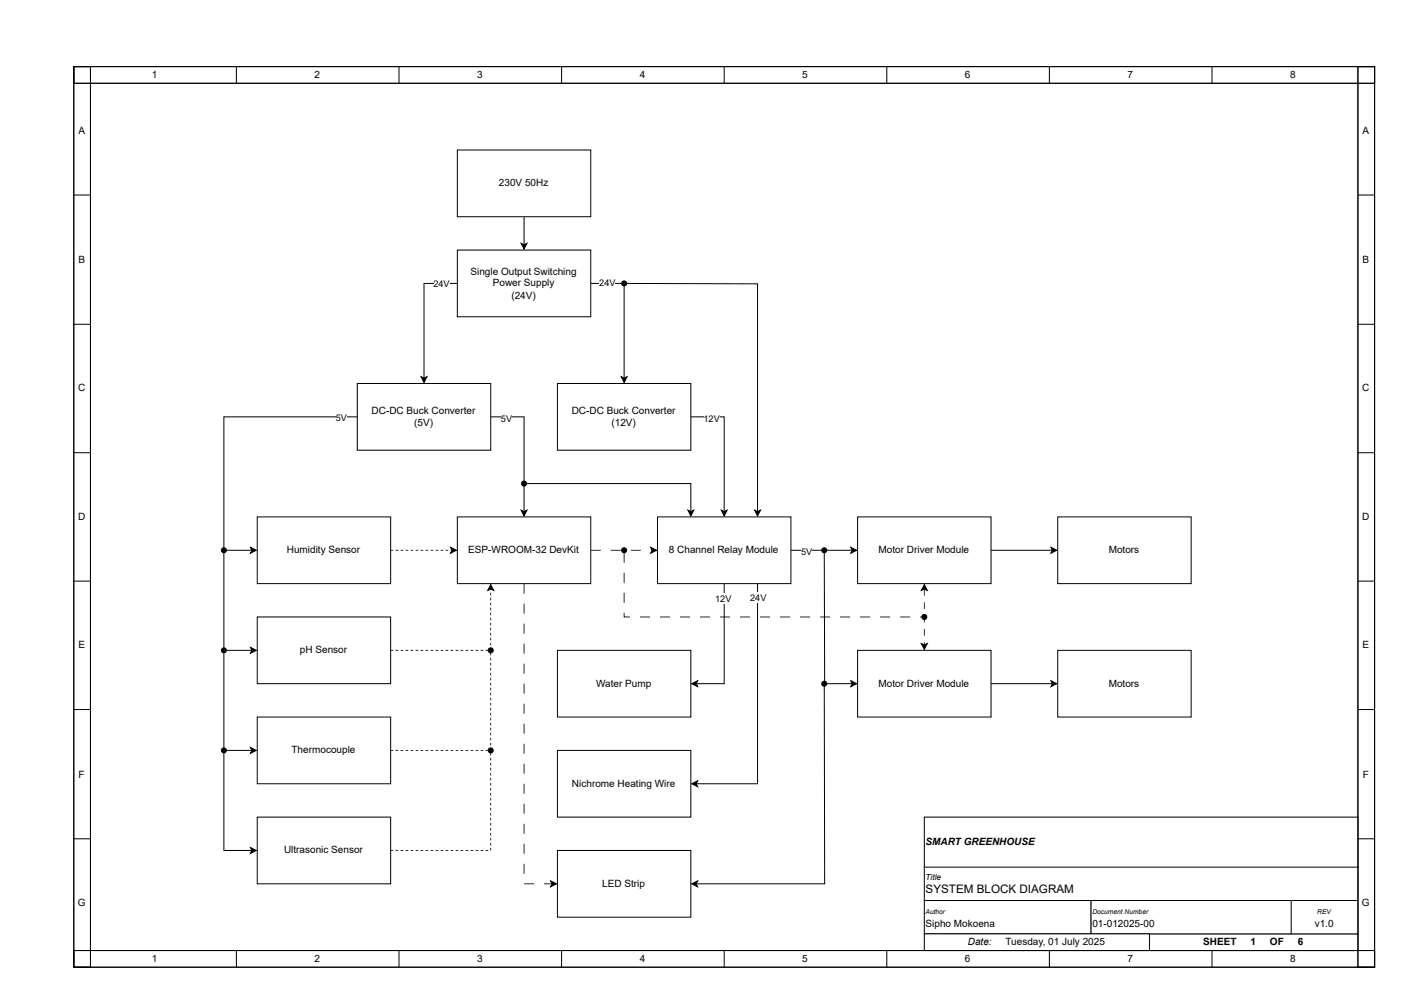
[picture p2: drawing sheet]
<svg xmlns="http://www.w3.org/2000/svg" width="420mm" height="297mm" viewBox="0 0 420 297" stroke-linecap="round" stroke-linejoin="round" font-family="sans-serif">
<path d="M21.7 19.6h383.4v4.9h-383.4z" fill="none" stroke="#000" stroke-width=".29"/>
<path d="M21.7 280.1h383.4v4.9h-383.4z" fill="#fff"/>
<path d="M21.7 19.6h5v265.4h-5zM400.1 19.6h5v265.4h-5zM21.7 280.1h383.4v4.9h-383.4z" fill="none" stroke="#000" stroke-width=".29"/>
<path d="M338.7 275.2h61.4v4.9h-61.4z" fill="#fff"/>
<path d="M338.7 275.2h61.4v4.9h-61.4z" fill="none" stroke="#000" stroke-width=".29"/>
<path d="M272.4 265.3h49.1v9.9h-49.1z" fill="#fff"/>
<path d="M272.4 265.3h49.1v9.9h-49.1z" fill="none" stroke="#000" stroke-width=".29"/>
<path d="M272.4 255.5h127.7v9.8h-127.7z" fill="#fff"/>
<path d="M272.4 255.5h127.7v9.8h-127.7z" fill="none" stroke="#000" stroke-width=".29"/>
<path d="M272.4 240.8h127.7v14.7h-127.7z" fill="#fff"/>
<path d="M272.4 240.8h127.7v14.7h-127.7z" fill="none" stroke="#000" stroke-width=".29"/>
<path d="M380.5 265.3h19.6v9.9h-19.6z" fill="#fff"/>
<path d="M380.5 265.3h19.6v9.9h-19.6z" fill="none" stroke="#000" stroke-width=".29"/>
<path d="M321.5 265.3h59v9.9h-59z" fill="#fff"/>
<path d="M321.5 265.3h59v9.9h-59z" fill="none" stroke="#000" stroke-width=".29"/>
<path d="M272.4 275.2h66.3v4.9h-66.3z" fill="#fff"/>
<g fill="none" stroke="#000" stroke-width=".29">
<path d="M21.7 19.6h383.4v4.9h-383.4zM21.7 19.6h5v265.4h-5zM69.7 19.6v4.9M117.6 19.6v4.9M165.5 19.6v4.9M213.4 19.6v4.9M261.3 19.6v4.9M309.2 19.6v4.9M357.1 19.6v4.9M400.1 19.6h5v265.4h-5zM21.7 57.5h5M400.1 57.5h5"/>
<path d="M153.6 71.7l.8 .4 .9-.4-.9 1.7zM154.4 63.9v8.2M21.7 95.6h5M400.1 95.6h5M21.7 133.4h5M400.1 133.4h5M21.7 171.2h5M400.1 171.2h5M21.7 209.1h5M400.1 209.1h5M21.7 247.2h5M400.1 247.2h5"/>
<path d="M272.4 275.2h66.3v4.9h-66.3zM21.7 280.1h383.4v4.9h-383.4zM69.7 280.1v4.9M117.6 280.1v4.9M165.5 280.1v4.9M213.4 280.1v4.9M261.3 280.1v4.9M309.2 280.1v4.9M357.1 280.1v4.9"/>
</g>
<path d="M153.6 71.7l.8 .4 .9-.4-.9 1.7z" fill="#000"/>
<path d="M134.8 44.2h39.3v19.7h-39.3z" fill="#fff"/>
<path d="M134.8 44.2h39.3v19.7h-39.3zM174.1 83.5h9.8v27.9M183.1 111l.8 .4 .9-.4-.9 1.7z" fill="none" stroke="#000" stroke-width=".29"/>
<path d="M183.1 111l.8 .4 .9-.4-.9 1.7z" fill="#000"/>
<path d="M176.7 81.9h4.6v3.2h-4.6z" fill="#fff"/>
<path d="M134.8 83.5h-9.9v27.9M124.1 111l.8 .4 .9-.4-.9 1.7z" fill="none" stroke="#000" stroke-width=".29"/>
<path d="M124.1 111l.8 .4 .9-.4-.9 1.7z" fill="#000"/>
<path d="M127.8 82.2h4.6v3.2h-4.6z" fill="#fff"/>
<g fill="none" stroke="#000" stroke-width=".29">
<path d="M184.7 83.5l38.5 .1v67.1M222.4 150.3l.8 .4 .9-.4-.9 1.7z"/>
<circle cx="183.9" cy="83.5" r=".74"/>
</g>
<g fill="#000">
<path d="M222.4 150.3l.8 .4 .9-.4-.9 1.7z"/>
<circle cx="183.9" cy="83.5" r=".74"/>
</g>
<path d="M134.8 73.7h39.3v19.6h-39.3z" fill="#fff"/>
<path d="M134.8 73.7h39.3v19.6h-39.3zM203.6 122.8h9.8v27.9M212.5 150.3l.9 .4 .9-.4-.9 1.7z" fill="none" stroke="#000" stroke-width=".29"/>
<path d="M212.5 150.3l.9 .4 .9-.4-.9 1.7z" fill="#000"/>
<g fill="#fff">
<path d="M207.4 122h4.6v3.2h-4.6z"/>
<path d="M164.3 113h39.3v19.7h-39.3z"/>
</g>
<path d="M164.3 113h39.3v19.7h-39.3zM105.3 122.8h-39.3v127.8h8.2M73.8 249.7l1.7 .9-1.7 .9 .4-.9z" fill="none" stroke="#000" stroke-width=".29"/>
<path d="M73.8 249.7l1.7 .9-1.7 .9 .4-.9z" fill="#000"/>
<path d="M99 121.5h3.2v3.2h-3.2z" fill="#fff"/>
<path d="M144.6 122.8h9.8v27.9M153.6 150.3l.8 .4 .9-.4-.9 1.7z" fill="none" stroke="#000" stroke-width=".29"/>
<path d="M153.6 150.3l.8 .4 .9-.4-.9 1.7z" fill="#000"/>
<path d="M147.7 122h3.2v3.2h-3.2z" fill="#fff"/>
<g fill="none" stroke="#000" stroke-width=".29">
<path d="M155.2 142.5h48.4v8.2M202.7 150.3l.9 .4 .8-.4-.8 1.7z"/>
<circle cx="154.4" cy="142.5" r=".74"/>
</g>
<g fill="#000">
<path d="M202.7 150.3l.9 .4 .8-.4-.8 1.7z"/>
<circle cx="154.4" cy="142.5" r=".74"/>
</g>
<path d="M105.3 113h39.3v19.7h-39.3z" fill="#fff"/>
<g fill="none" stroke="#000" stroke-width=".29">
<path d="M105.3 113h39.3v19.7h-39.3zM66.7 162.1h7.5M73.8 161.3l1.7 .8-1.7 .9 .4-.9zM132.8 161.3l1.7 .8-1.7 .9 .4-.9z"/>
<circle cx="66" cy="162.1" r=".74"/>
</g>
<g fill="#000">
<path d="M73.8 161.3l1.7 .8-1.7 .9 .4-.9zM132.8 161.3l1.7 .8-1.7 .9 .4-.9z"/>
<path d="M115.1 162h.8v.3h-.8zM116.6 162h.7v.3h-.7zM118.1 162h.7v.3h-.7zM119.5 162h.8v.3h-.8zM121 162h.7v.3h-.7zM122.5 162h.7v.3h-.7zM124 162h.7v.3h-.7zM125.4 162h.8v.3h-.8zM126.9 162h.7v.3h-.7zM128.4 162h.7v.3h-.7zM129.9 162h.7v.3h-.7zM131.3 162h.8v.3h-.8zM132.8 162h.4v.3h-.4z"/>
<circle cx="66" cy="162.1" r=".74"/>
</g>
<path d="M75.8 152.3h39.3v19.7h-39.3z" fill="#fff"/>
<g fill="none" stroke="#000" stroke-width=".29">
<path d="M75.8 152.3h39.3v19.7h-39.3zM66.7 191.6h7.5M73.8 190.8l1.7 .8-1.7 .9 .4-.9z"/>
<circle cx="66" cy="191.6" r=".74"/>
<circle cx="144.6" cy="191.6" r=".74"/>
</g>
<g fill="#000">
<path d="M73.8 190.8l1.7 .8-1.7 .9 .4-.9z"/>
<path d="M115.1 191.5h.8v.2h-.8zM116.6 191.5h.7v.2h-.7zM118.1 191.5h.7v.2h-.7zM119.5 191.5h.8v.2h-.8zM121 191.5h.7v.2h-.7zM122.5 191.5h.7v.2h-.7zM124 191.5h.7v.2h-.7zM125.4 191.5h.8v.2h-.8zM126.9 191.5h.7v.2h-.7zM128.4 191.5h.7v.2h-.7zM129.9 191.5h.7v.2h-.7zM131.3 191.5h.8v.2h-.8zM132.8 191.5h.7v.2h-.7zM134.3 191.5h.7v.2h-.7zM135.8 191.5h.7v.2h-.7zM137.2 191.5h.8v.2h-.8zM138.7 191.5h.7v.2h-.7zM140.2 191.5h.7v.2h-.7zM141.7 191.5h.7v.2h-.7zM143.1 191.5h.8v.2h-.8z"/>
<circle cx="66" cy="191.6" r=".74"/>
<circle cx="144.6" cy="191.6" r=".74"/>
</g>
<path d="M75.8 181.8h39.3v19.7h-39.3z" fill="#fff"/>
<g fill="none" stroke="#000" stroke-width=".29">
<path d="M75.8 181.8h39.3v19.7h-39.3zM66.7 221.1h7.5M73.8 220.2l1.7 .9-1.7 .9 .4-.9z"/>
<circle cx="66" cy="221.1" r=".74"/>
<circle cx="144.6" cy="221.1" r=".74"/>
</g>
<g fill="#000">
<path d="M73.8 220.2l1.7 .9-1.7 .9 .4-.9z"/>
<path d="M115.1 221h.8v.2h-.8zM116.6 221h.7v.2h-.7zM118.1 221h.7v.2h-.7zM119.5 221h.8v.2h-.8zM121 221h.7v.2h-.7zM122.5 221h.7v.2h-.7zM124 221h.7v.2h-.7zM125.4 221h.8v.2h-.8zM126.9 221h.7v.2h-.7zM128.4 221h.7v.2h-.7zM129.9 221h.7v.2h-.7zM131.3 221h.8v.2h-.8zM132.8 221h.7v.2h-.7zM134.3 221h.7v.2h-.7zM135.8 221h.7v.2h-.7zM137.2 221h.8v.2h-.8zM138.7 221h.7v.2h-.7zM140.2 221h.7v.2h-.7zM141.7 221h.7v.2h-.7zM143.1 221h.8v.2h-.8z"/>
<circle cx="66" cy="221.1" r=".74"/>
<circle cx="144.6" cy="221.1" r=".74"/>
</g>
<path d="M75.8 211.3h39.3v19.6h-39.3z" fill="#fff"/>
<path d="M144.6 172.2l.9 1.8-.9-.5-.9 .5zM75.8 211.3h39.3v19.6h-39.3z" fill="none" stroke="#000" stroke-width=".29"/>
<g fill="#000">
<path d="M144.6 172.2l.9 1.8-.9-.5-.9 .5z"/>
<path d="M115.1 250.5h.8v.2h-.8zM116.6 250.5h.7v.2h-.7zM118.1 250.5h.7v.2h-.7zM119.5 250.5h.8v.2h-.8zM121 250.5h.7v.2h-.7zM122.5 250.5h.7v.2h-.7zM124 250.5h.7v.2h-.7zM125.4 250.5h.8v.2h-.8zM126.9 250.5h.7v.2h-.7zM128.4 250.5h.7v.2h-.7zM129.9 250.5h.7v.2h-.7zM131.3 250.5h.8v.2h-.8zM132.8 250.5h.7v.2h-.7zM134.3 250.5h.7v.2h-.7zM135.8 250.5h.7v.2h-.7zM137.2 250.5h.8v.2h-.8zM138.7 250.5h.7v.2h-.7zM140.2 250.5h.7v.2h-.7zM141.7 250.5h.7v.2h-.7zM143.1 250.5h.8v.2h-.8zM144.5 249.9h.2v.7h-.2zM144.5 248.4h.2v.7h-.2zM144.5 246.9h.2v.7h-.2zM144.5 245.4h.2v.8h-.2zM144.5 244h.2v.7h-.2zM144.5 242.5h.2v.7h-.2zM144.5 241h.2v.7h-.2zM144.5 239.5h.2v.8h-.2zM144.5 238.1h.2v.7h-.2zM144.5 236.6h.2v.7h-.2zM144.5 235.1h.2v.8h-.2zM144.5 233.6h.2v.8h-.2zM144.5 232.2h.2v.7h-.2zM144.5 230.7h.2v.7h-.2zM144.5 229.2h.2v.8h-.2zM144.5 227.7h.2v.8h-.2zM144.5 226.3h.2v.7h-.2zM144.5 224.8h.2v.7h-.2zM144.5 223.3h.2v.8h-.2zM144.5 221.8h.2v.8h-.2zM144.5 220.4h.2v.7h-.2zM144.5 218.9h.2v.7h-.2zM144.5 217.4h.2v.8h-.2zM144.5 215.9h.2v.8h-.2zM144.5 214.5h.2v.7h-.2zM144.5 213h.2v.7h-.2zM144.5 211.5h.2v.8h-.2zM144.5 210.1h.2v.7h-.2zM144.5 208.6h.2v.7h-.2zM144.5 207.1h.2v.7h-.2zM144.5 205.6h.2v.8h-.2zM144.5 204.2h.2v.7h-.2zM144.5 202.7h.2v.7h-.2zM144.5 201.2h.2v.7h-.2zM144.5 199.7h.2v.8h-.2zM144.5 198.3h.2v.7h-.2zM144.5 196.8h.2v.7h-.2zM144.5 195.3h.2v.7h-.2zM144.5 193.8h.2v.8h-.2zM144.5 192.4h.2v.7h-.2zM144.5 190.9h.2v.7h-.2zM144.5 189.4h.2v.8h-.2zM144.5 187.9h.2v.8h-.2zM144.5 186.5h.2v.7h-.2zM144.5 185h.2v.7h-.2zM144.5 183.5h.2v.8h-.2zM144.5 182h.2v.8h-.2zM144.5 180.6h.2v.7h-.2zM144.5 179.1h.2v.7h-.2zM144.5 177.6h.2v.8h-.2zM144.5 176.1h.2v.8h-.2zM144.5 174.7h.2v.7h-.2zM144.5 173.5h.2v.4h-.2z"/>
</g>
<path d="M75.8 240.8h39.3v19.6h-39.3z" fill="#fff"/>
<g fill="none" stroke="#000" stroke-width=".29">
<path d="M191.7 161.3l1.8 .8-1.8 .9 .5-.9zM75.8 240.8h39.3v19.6h-39.3zM162.3 259.6l1.7 .8-1.7 .9 .4-.9z"/>
<circle cx="183.9" cy="162.1" r=".74"/>
<circle cx="272.4" cy="181.8" r=".74"/>
</g>
<g fill="#000">
<path d="M191.7 161.3l1.8 .8-1.8 .9 .5-.9zM162.3 259.6l1.7 .8-1.7 .9 .4-.9z"/>
<path d="M154.3 172h.3v2.9h-.3zM154.3 177.9h.3v2.9h-.3zM154.3 183.8h.3v2.9h-.3zM154.3 189.7h.3v2.9h-.3zM154.3 195.6h.3v2.9h-.3zM154.3 201.5h.3v2.9h-.3zM154.3 207.3h.3v3h-.3zM154.3 213.2h.3v3h-.3zM154.3 219.1h.3v3h-.3zM154.3 225h.3v3h-.3zM154.3 230.9h.3v3h-.3zM154.3 236.8h.3v3h-.3zM154.3 242.7h.3v3h-.3zM154.3 248.6h.3v3h-.3zM154.3 254.5h.3v3h-.3zM154.4 260.3h3v.2h-3zM160.3 260.3h2.4v.2h-2.4z"/>
<path d="M174.1 162h2.9v.3h-2.9zM180 162h2.9v.3h-2.9zM185.9 162h2.9v.3h-2.9zM191.8 162h.4v.3h-.4z"/>
<path d="M183.8 162.9h.2v2.9h-.2zM183.8 168.8h.2v2.9h-.2zM183.8 174.7h.2v2.9h-.2zM183.8 180.6h.2l-.1 1.2 1.7-.1v.2h-1.8zM188.6 181.7h2.9v.2h-2.9zM194.5 181.7h2.9v.2h-2.9zM200.4 181.7h2.9v.2h-2.9zM206.3 181.7h2.9v.2h-2.9zM212.2 181.7h2.9v.2h-2.9zM218.1 181.7h2.9v.2h-2.9zM224 181.7h2.9v.2h-2.9zM229.9 181.7h2.9v.2h-2.9zM235.8 181.7h2.9v.2h-2.9zM241.7 181.7h2.9v.2h-2.9zM247.6 181.7h2.9v.2h-2.9zM253.4 181.7h3v.2h-3zM259.3 181.7h3v.2h-3zM265.2 181.7h3v.2h-3zM271.1 181.7h.5v.2h-.5z"/>
<circle cx="183.9" cy="162.1" r=".74"/>
<circle cx="272.4" cy="181.8" r=".74"/>
</g>
<path d="M134.8 152.3h39.3v19.7h-39.3z" fill="#fff"/>
<path d="M134.8 152.3h39.3v19.7h-39.3zM233.1 162.1h18M250.7 161.3l1.7 .8-1.7 .9 .4-.9z" fill="none" stroke="#000" stroke-width=".29"/>
<path d="M250.7 161.3l1.7 .8-1.7 .9 .4-.9z" fill="#000"/>
<path d="M236.1 161h3.2v3.2h-3.2z" fill="#fff"/>
<path d="M223.2 172v58.9h-18.1M203.8 230.9l1.8-.8-.5 .8 .5 .9z" fill="none" stroke="#000" stroke-width=".29"/>
<path d="M203.8 230.9l1.8-.8-.5 .8 .5 .9z" fill="#000"/>
<g fill="#fff">
<path d="M221.1 174.5h4.7v3.2h-4.7z"/>
<path d="M193.7 152.3h39.4v19.7h-39.4z"/>
</g>
<path d="M193.7 152.3h39.4v19.7h-39.4zM213.4 172v29.5h-8.3M203.8 201.5l1.8-.9-.5 .9 .5 .8z" fill="none" stroke="#000" stroke-width=".29"/>
<path d="M203.8 201.5l1.8-.9-.5 .9 .5 .8z" fill="#000"/>
<g fill="#fff">
<path d="M210.8 174.8h4.7v3.2h-4.7z"/>
<path d="M164.3 191.6h39.3v19.7h-39.3z"/>
</g>
<path d="M164.3 191.6h39.3v19.7h-39.3z" fill="none" stroke="#000" stroke-width=".29"/>
<path d="M164.3 221.1h39.3v19.7h-39.3z" fill="#fff"/>
<g fill="none" stroke="#000" stroke-width=".29">
<path d="M242.9 202.2l.1 58.2h-37.9M164.3 221.1h39.3v19.7h-39.3zM203.8 260.4l1.8-.8-.5 .8 .5 .9z"/>
<circle cx="242.9" cy="201.5" r=".74"/>
</g>
<g fill="#000">
<path d="M203.8 260.4l1.8-.8-.5 .8 .5 .9z"/>
<circle cx="242.9" cy="201.5" r=".74"/>
</g>
<path d="M164.3 250.6h39.3v19.7h-39.3z" fill="#fff"/>
<path d="M272.4 172.2l.8 1.8-.8-.5-.9 .5zM292 162.1h18.1M309.7 161.3l1.7 .8-1.7 .9 .4-.9zM271.5 189.6l.9 .5 .8-.5-.8 1.7zM164.3 250.6h39.3v19.7h-39.3z" fill="none" stroke="#000" stroke-width=".29"/>
<g fill="#000">
<path d="M272.4 172.2l.8 1.8-.8-.5-.9 .5zM309.7 161.3l1.7 .8-1.7 .9 .4-.9zM271.5 189.6l.9 .5 .8-.5-.8 1.7z"/>
<path d="M272.2 173.5h.3v2h-.3zM272.2 177.5h.3v1.9h-.3zM272.2 181.4h.3v2h-.3zM272.2 185.3h.3v2h-.3zM272.2 189.3h.3v.8h-.3z"/>
</g>
<path d="M252.7 152.3h39.3v19.7h-39.3z" fill="#fff"/>
<g fill="none" stroke="#000" stroke-width=".29">
<path d="M252.7 152.3h39.3v19.7h-39.3zM242.9 162.9l.1 38.6h8.1M250.7 200.6l1.7 .9-1.7 .8 .4-.8zM292 201.5h18.1M309.7 200.6l1.7 .9-1.7 .8 .4-.8z"/>
<circle cx="242.9" cy="162.1" r=".74"/>
</g>
<g fill="#000">
<path d="M250.7 200.6l1.7 .9-1.7 .8 .4-.8zM309.7 200.6l1.7 .9-1.7 .8 .4-.8z"/>
<circle cx="242.9" cy="162.1" r=".74"/>
</g>
<path d="M252.7 191.6h39.3v19.7h-39.3z" fill="#fff"/>
<path d="M252.7 191.6h39.3v19.7h-39.3z" fill="none" stroke="#000" stroke-width=".29"/>
<path d="M311.7 152.3h39.3v19.7h-39.3z" fill="#fff"/>
<path d="M311.7 152.3h39.3v19.7h-39.3z" fill="none" stroke="#000" stroke-width=".29"/>
<path d="M311.7 191.6h39.3v19.7h-39.3z" fill="#fff"/>
<path d="M311.7 191.6h39.3v19.7h-39.3z" fill="none" stroke="#000" stroke-width=".29"/>
<text font-size="3.4" x="272.7" y="263.2">SYSTEM BLOCK DIAGRAM</text>
<g font-size="2.9">
<text x="44.8" y="22.9">1</text>
<text x="92.7" y="22.9">2</text>
<text x="140.6" y="22.9">3</text>
<text x="188.5" y="22.9">4</text>
<text x="236.4" y="22.9">5</text>
<text x="284.3" y="22.9">6</text>
<text x="332.2" y="22.9">7</text>
<text x="380.2" y="22.9">8</text>
<text x="23.1" y="39.4">A</text>
<text x="401.5" y="39.4">A</text>
<text x="147" y="54.9">230V 50Hz</text>
<text x="23.1" y="77.5">B</text>
<text x="401.5" y="77.5">B</text>
<text x="138.7" y="80.9">Single Output Switching</text>
<text x="145.2" y="84.4">Power Supply</text>
<text x="150.7" y="88.1">(24V)</text>
<text x="23" y="115.3">C</text>
<text x="401.4" y="115.3">C</text>
<text x="109.5" y="122">DC-DC Buck Converter</text>
<text x="122" y="125.7">(5V)</text>
<text x="168.5" y="122">DC-DC Buck Converter</text>
<text x="180.2" y="125.7">(12V)</text>
<text x="23" y="153.2">D</text>
<text x="401.4" y="153.2">D</text>
<text x="84.5" y="163">Humidity Sensor</text>
<text x="138" y="163">ESP-WROOM-32 DevKit</text>
<text x="197.1" y="163">8 Channel Relay Module</text>
<text x="258.9" y="163">Motor Driver Module</text>
<text x="326.7" y="163">Motors</text>
<text x="23.1" y="191">E</text>
<text x="401.5" y="191">E</text>
<text x="88.4" y="192.5">pH Sensor</text>
<text x="175.7" y="202.3">Water Pump</text>
<text x="258.9" y="202.3">Motor Driver Module</text>
<text x="326.7" y="202.3">Motors</text>
<text x="85.9" y="222">Thermocouple</text>
<text x="23.2" y="229.1">F</text>
<text x="168.5" y="231.8">Nichrome Heating Wire</text>
<text x="401.6" y="229.1">F</text>
<text x="83.7" y="251.5">Ultrasonic Sensor</text>
<text x="272.7" y="249">SMART GREENHOUSE</text>
<text x="177.5" y="261.3">LED Strip</text>
<text x="22.9" y="266.9">G</text>
<text x="401.3" y="266.9">G</text>
<text x="272.7" y="273.1">Sipho Mokoena</text>
<text x="321.9" y="273.1">01-012025-00</text>
<text x="387.4" y="273.1">v1.0</text>
<text x="285.2" y="278.5">Date:</text>
<text x="296.3" y="278.5">Tuesday, 01 July 2025</text>
<text x="354.6" y="278.5">SHEET</text>
<text x="368.5" y="278.5">1</text>
<text x="374.2" y="278.5">OF</text>
<text x="382.4" y="278.5">6</text>
<text x="44.8" y="283.4">1</text>
<text x="92.7" y="283.4">2</text>
<text x="140.6" y="283.4">3</text>
<text x="188.5" y="283.4">4</text>
<text x="236.4" y="283.4">5</text>
<text x="284.3" y="283.4">6</text>
<text x="332.2" y="283.4">7</text>
<text x="380.2" y="283.4">8</text>
</g>
<g font-size="2.7">
<text x="127.7" y="84.6">24V</text>
<text x="176.6" y="84.4">24V</text>
<text x="99" y="123.9">5V</text>
<text x="147.6" y="124.4">5V</text>
<text x="207.3" y="124.4">12V</text>
<text x="236.1" y="163.5">5V</text>
<text x="210.7" y="177.3">12V</text>
<text x="221.1" y="177">24V</text>
</g>
<text font-size="2.5" x="272.7" y="259.3">Title</text>
<g font-size="2">
<text x="272.7" y="269.4">Author</text>
<text x="321.9" y="269.4">Document Number</text>
<text x="388.2" y="269.4">REV</text>
</g>
</svg>
